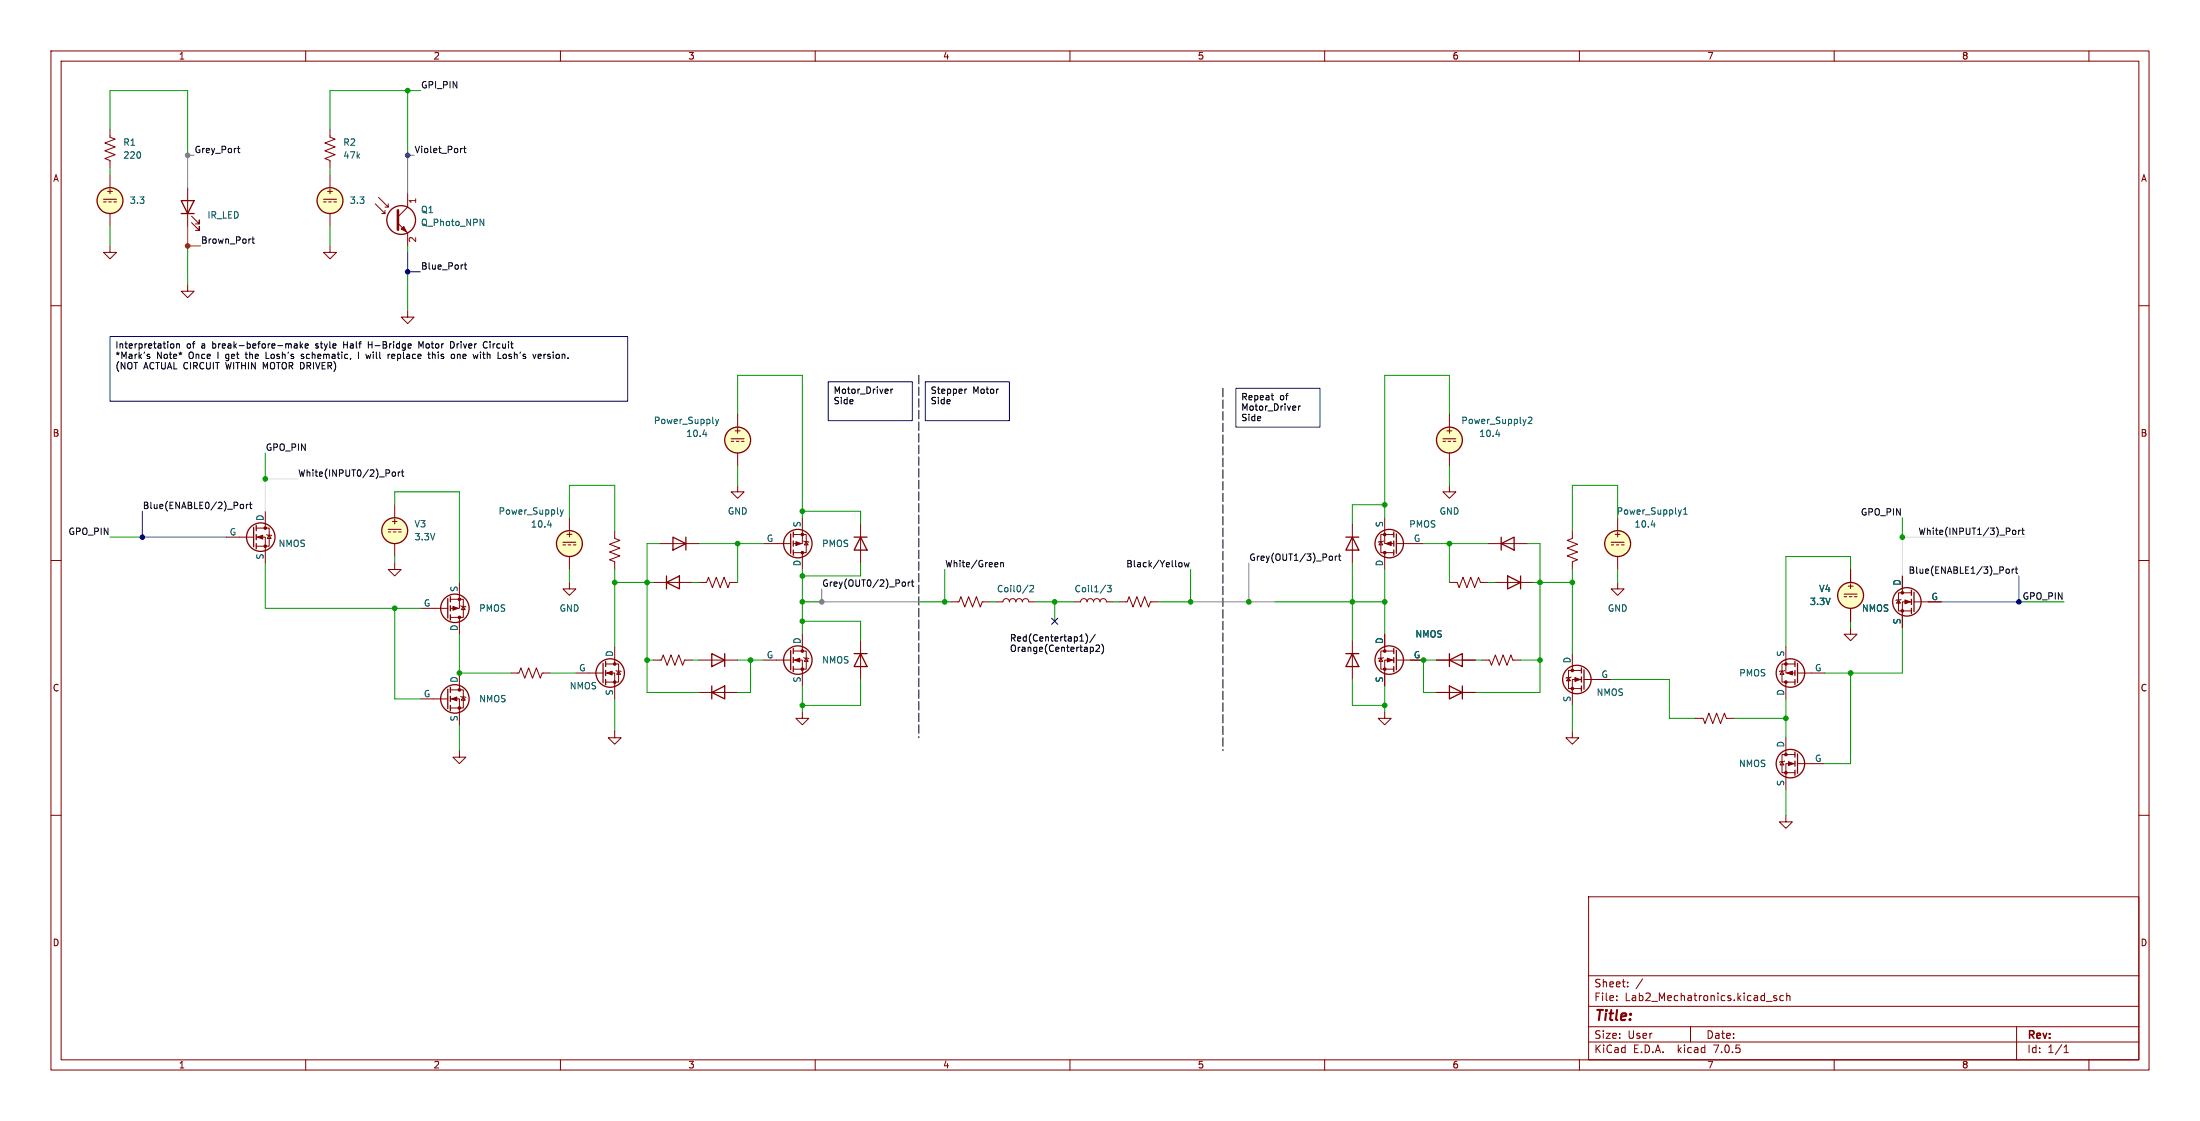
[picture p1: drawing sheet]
<svg xmlns="http://www.w3.org/2000/svg" width="432mm" height="220mm" viewBox="0 0 432 220" stroke-linecap="round" stroke-linejoin="round" font-family="sans-serif">
<g fill="none" stroke="#840000" stroke-width=".2">
<path d="M10 10h411.8v200h-411.8zM12 12h407.8v196h-407.8zM60 10v2M110 10v2M160 10v2M210 10v2M260 10v2M310 10v2M360 10v2M410 10v2M20.3 39.1h2.6M20.3 39.6h.5"/>
<path d="M21.3 39.6h.5M21.6 25.4v1.5l1 .4-2 .8 2 .7-2 .8 2 .8-2 .7 1 .4v1.5M21.6 34.3v2.5M22.4 39.6h.5M36.8 36.8v7.6M63.5 39.1h2.5M63.5 39.6h.5M64.5 39.6h.5M64.8 25.4v1.5l1 .4-2 .8 2 .7-2 .8 2 .8-2 .7 1 .4v1.5M64.8 34.3v2.5M65.5 39.6h.5M74.3 38.7l1.9 1.9v-.6"/>
<path d="M80 38.1v2.5l-1.9 1.9M10 60h2M21.6 48.3v1.2h1.3l-1.3 1.3-1.3-1.3h1.3M21.6 41.9v2.5M36.8 55.9v1.2h1.3l-1.3 1.3-1.2-1.3h1.2M37.6 43.7l1.5 1.5v-.8v.8h-.7M37.6 42.4l1.5 1.5v-.7v.7h-.7M64.8 48.3v1.2h1.2l-1.2 1.3-1.3-1.3h1.3M64.8 41.9v2.5M73.7 40l1.9 1.9v-.6M74.9 41.9h.7M75.6 40.6h.6"/>
<path d="M78.1 43.8l1.9 1.9v2.6M419.8 60h2M80 61v1.2h1.3l-1.3 1.3-1.3-1.3h1.3M77.5 99.1v2.5M143.5 86.1h2.5M143.5 86.6h.5M144.5 86.6h.5M144.8 95.2v1.3h1.2l-1.2 1.3-1.3-1.3h1.3M144.8 81.3v2.5M144.8 88.9v2.5M145.5 86.6h.5M283.2 86.1h2.5"/>
<path d="M283.2 86.6h.5M284.2 86.6h.5M284.5 95.2v1.3h-1.3l1.3 1.3 1.2-1.3h-1.2M284.5 81.3v2.5M284.5 88.9v2.5M285.2 86.6h.5M10 110h2M44.4 105.4h5.4M50.3 105.4h1.8v5.1M50.3 103.6h2.5v3.6h-2.5M52.1 100.3v3.3M52.3 104.9l1 .3"/>
<path d="M52.8 105l.4 .7h-.7zM76.2 103.9h2.5M76.2 104.4h.5M77.2 104.4h.5M77.5 110.5v1.3h1.2l-1.2 1.2-1.3-1.2h1.3M77.5 106.7v2.5M78.2 104.4h.5M82.5 119.4h5.4M88.4 117.6h2.5v3.6h-2.5M90.2 114.3v5.1h-1.8M90.4 118.9l1 .2M90.9 119l.4 .6h-.7z"/>
<path d="M110.5 106.4h2.5M110.5 106.9h.5M111.5 106.9h.5M111.8 114.3v1.3h1.2l-1.2 1.2-1.3-1.2h1.3M111.8 101.6v2.5M111.8 109.2v2.6M112.5 106.9h.5M120.6 104.1v1.6l1.1 .3-2.1 .8 2.1 .8-2.1 .7 2.1 .8-2.1 .8 1 .3v1.6M128.3 114.3h7.6M129.5 106.7h7.7M137.2 114.3h1.5l.4-1 .7 2 .8-2 .8 2 .7-2 .8 2 .4-1h1.5M149.9 106.7h5.3"/>
<path d="M155.7 104.9h2.5v3.6h-2.5M157.5 101.6v5.1h-1.8M157.5 108.5v3.3M157.7 106.2l1 .2M158.2 106.3l.4 .6h-.7zM168.9 102.9v7.6M186.7 118.1h1.5l.4-1 .8 2 .7-2 .8 2 .7-2 .8 2 .4-1h1.5M195.6 118.1h1.2a.64 .64 0 0 1 .7-.6 .64 .64 0 0 1 .6 .6 .64 .64 0 0 1 .7-.6 .64 .64 0 0 1 .6 .6 .64 .64 0 0 1 .6-.6 .64 .64 0 0 1 .7 .6 .64 .64 0 0 1 .6-.6 .64 .64 0 0 1 .6 .6h1.3M210.8 118.1h1.3a.64 .64 0 0 1 .6-.6 .64 .64 0 0 1 .7 .6 .64 .64 0 0 1 .6-.6 .64 .64 0 0 1 .6 .6 .64 .64 0 0 1 .7-.6 .64 .64 0 0 1 .6 .6 .64 .64 0 0 1 .6-.6 .64 .64 0 0 1 .7 .6h1.2M219.7 118.1h1.5l.4-1 .8 2 .7-2 .8 2 .8-2 .7 2 .4-1h1.5M265.4 102.9v7.6M271 106.3l.4 .6h-.8z"/>
<path d="M271.5 106.2l-1 .2M271.8 101.6v5.1h1.8M271.8 108.5v3.3M273.6 104.9h-2.6v3.6h2.6M274.1 106.7h5.3M284.5 114.3h1.5l.4 1 .7-2 .8 2 .8-2 .7 2 .8-2 .4 1h1.5M292.1 106.7h7.6M293.4 114.3h7.6M308.6 104.1v1.6l-1 .3 2 .8-2 .8 2 .7-2 .8 2 .8-1 .3v1.6M316.2 106.4h2.6M316.2 106.9h.5M317.2 106.9h.6"/>
<path d="M317.5 114.3v1.3h-1.3l1.3 1.2 1.3-1.2h-1.3M317.5 101.6v2.5M317.5 109.2v2.6M318.3 106.9h.5M361.9 116.6h2.6M361.9 117.1h.6M363 117.1h.5M363.2 111.8v2.5M363.2 119.4v2.5M364 117.1h.5M372.6 117.7l.4 .7h-.8zM373.1 117.6l-1 .3"/>
<path d="M373.4 113v3.3M375.2 118.1h-1.8v5.1M375.2 116.3h-2.6v3.6h2.6M375.7 118.1h5.3M419.8 110h2M82.5 137.2h5.4M88.4 137.2h1.8v5M88.4 135.4h2.5v3.5h-2.5M90.2 121.2v3.3M90.2 132.1v3.3M90.4 136.7l1 .2M90.9 136.8l.4 .6h-.7z"/>
<path d="M100.3 132.1h1.6l.3-1 .8 2 .8-2 .7 2 .8-2 .7 2 .4-1h1.5M113 132.1h5.4M118.9 132.1h1.7v5.1M118.9 130.3h2.5v3.6h-2.5M120.6 127v3.3M120.9 131.6l1 .2M121.4 131.7l.4 .6h-.8zM128.3 129.5h1.5l.4-1 .7 2.1 .8-2.1 .8 2.1 .7-2.1 .8 2.1 .4-1.1h1.5M137.2 129.5h7.6M137.2 135.9h7.6M149.9 129.5h5.3M155.7 129.5h1.8v5.1"/>
<path d="M155.7 127.8h2.5v3.5h-2.5M157.5 139.7v1.3h1.2l-1.2 1.2-1.3-1.2h1.3M157.5 124.5v3.3M157.7 129l1 .3M158.2 129.2l.4 .6h-.7zM168.9 125.7v7.6M265.4 125.7v7.6M271 129.2l.4 .6h-.8zM271.5 129l-1 .3M271.8 139.7v1.3h-1.3l1.3 1.2 1.2-1.2h-1.2M271.8 124.5v3.3M273.6 129.5h-1.8v5.1"/>
<path d="M273.6 127.8h-2.6v3.5h2.6M274.1 129.5h5.3M281.9 129.5h7.7M281.9 135.9h7.7M290.8 129.5h1.6l.3 1.1 .8-2.1 .8 2.1 .7-2.1 .8 2.1 .7-2.1 .4 1h1.5M307.8 133l.4 .6h-.7zM308.4 132.8l-1.1 .3M308.6 128.3v3.3M310.4 133.3h-1.8v5.1M310.4 131.6h-2.6v3.5h2.6M310.9 133.3h5.3M349.8 131.7l.3 .6h-.7z"/>
<path d="M350.3 131.6l-1.1 .2M350.5 127v5.1h1.8M350.5 133.9v3.3M352.3 130.3h-2.5v3.6h2.5M352.8 132.1h5.3M363.2 123.2v1.3h-1.3l1.3 1.2 1.3-1.2h-1.3M10 160h2M90.2 147.3v1.3h1.2l-1.2 1.3-1.3-1.3h1.3M120.6 143.5v1.3h1.3l-1.3 1.2-1.2-1.2h1.2M308.6 143.5v1.3h-1.3l1.3 1.2 1.3-1.2h-1.3M332.7 141h1.6l.3 1 .8-2 .8 2 .7-2 .8 2 .8-2 .3 1h1.6M349.8 149.5l.3 .6h-.7z"/>
<path d="M350.3 149.4l-1.1 .2M350.5 144.8v3.3M352.3 149.9h-1.8v5M352.3 148.1h-2.5v3.5h2.5M352.8 149.9h5.3M419.8 160h2M311.8 176h108v32h-108zM350.5 160v1.3h-1.3l1.3 1.3 1.3-1.3h-1.3M311.8 197.5h108M311.8 191.5h108M317.3 196.2v.2M317.3 195.4v.2"/>
<path d="M319.5 193.5v.2M319.5 192.7v.2M322.4 192.1l-1.3 1.9M346.7 196.5h1.1M348.7 195.4h-.4l-.2 .2 .1 .2 .5 .1v.4h-.6M350 195.4h-.4l-.3 .3 .2 .6h.5M350.7 195.5l.2-.1h.4v1M350.7 194.9v1.5M60 208v2M110 208v2M160 208v2M210 208v2"/>
<path d="M260 208v2M310 208v2M311.8 204.5h108M311.8 201.5h108M331.8 201.5v3M360 208v2M395.8 201.5v6.5M405.1 206.6h.9M405.1 205.5l.4-.4v1.5M410 208v2"/>
</g>
<g fill="#ffffc2" stroke="#ffffc2" stroke-width=".2">
<circle cx="317.5" cy="106.7" r="2.54"/>
<circle cx="21.6" cy="39.4" r="2.54"/>
<circle cx="284.5" cy="86.4" r="2.54"/>
<circle cx="144.8" cy="86.4" r="2.54"/>
<circle cx="77.5" cy="104.1" r="2.54"/>
<circle cx="363.2" cy="116.8" r="2.54"/>
<circle cx="111.8" cy="106.7" r="2.54"/>
<circle cx="64.8" cy="39.4" r="2.54"/>
</g>
<g fill="none" stroke="#840000" stroke-width=".25">
<path d="M35.6 39.4h2.5l-1.3 2.5zM35.6 41.9h2.5M49.8 103.5v3.8M50.3 103.1v1M50.3 104.9v1M50.3 106.7v1M87.9 117.5v3.8M88.4 117.1v1M88.4 118.9v1M130.8 114.3l2.5-1.3v2.6zM130.8 113v2.6M132.1 105.4l2.5 1.3-2.5 1.2z"/>
<path d="M134.6 105.4v2.5M155.2 104.8v3.8M155.7 104.4v1M155.7 106.2v1M155.7 107.9v1.1M167.6 105.4h2.6M168.9 105.4l1.3 2.5h-2.6zM264.2 105.4h2.5M265.4 105.4l1.3 2.5h-2.5zM273.6 104.4v1M273.6 106.2v1M273.6 107.9v1.1"/>
<path d="M274.1 104.8v3.8M294.6 106.7l2.6-1.3v2.5zM294.6 105.4v2.5M295.9 113l2.5 1.3-2.5 1.3zM298.4 113v2.6M375.2 115.8v1M375.2 117.6v1M375.2 119.4v1M375.7 116.2v3.8M87.9 135.3v3.8M88.4 120.6v1.1M88.4 134.9v1"/>
<path d="M88.4 136.7v1M88.4 138.4v1M118.4 130.2v3.8M118.9 129.8v1M118.9 131.6v1M118.9 133.3v1.1M139.7 135.9l2.5-1.3v2.6zM139.7 128.3l2.5 1.2-2.5 1.3zM139.7 134.6v2.6M142.2 128.3v2.5M155.2 127.6v3.8M155.7 127.3v1"/>
<path d="M155.7 129v1M155.7 130.8v1M167.6 128.3h2.6M168.9 128.3l1.3 2.5h-2.6zM264.2 128.3h2.5M265.4 128.3l1.3 2.5h-2.5zM273.6 127.3v1M273.6 129v1M273.6 130.8v1M274.1 127.6v3.8M284.5 134.6l2.5 1.3-2.5 1.3zM284.5 129.5l2.5-1.2v2.5z"/>
<path d="M284.5 128.3v2.5M287 134.6v2.6M310.4 131.1v1M310.4 132.8v1.1M310.4 134.6v1M310.9 131.4v3.9M352.3 129.8v1M352.3 131.6v1M352.3 133.3v1.1M352.8 130.2v3.8M352.3 147.6v1M352.3 149.4v1"/>
<path d="M352.3 151.1v1M352.8 148v3.8"/>
<circle cx="21.6" cy="39.4" r="2.54"/>
<circle cx="64.8" cy="39.4" r="2.54"/>
<circle cx="78.7" cy="43.2" r="2.82"/>
<circle cx="144.8" cy="86.4" r="2.54"/>
<circle cx="284.5" cy="86.4" r="2.54"/>
<circle cx="51.2" cy="105.4" r="2.79"/>
<circle cx="77.5" cy="104.1" r="2.54"/>
<circle cx="89.3" cy="119.4" r="2.79"/>
<circle cx="111.8" cy="106.7" r="2.54"/>
<circle cx="156.6" cy="106.7" r="2.79"/>
<circle cx="272.7" cy="106.7" r="2.79"/>
<circle cx="317.5" cy="106.7" r="2.54"/>
<circle cx="363.2" cy="116.8" r="2.54"/>
<circle cx="374.3" cy="118.1" r="2.79"/>
<circle cx="89.3" cy="137.2" r="2.79"/>
<circle cx="119.8" cy="132.1" r="2.79"/>
<circle cx="156.6" cy="129.5" r="2.79"/>
<circle cx="272.7" cy="129.5" r="2.79"/>
<circle cx="309.5" cy="133.3" r="2.79"/>
<circle cx="351.4" cy="132.1" r="2.79"/>
<circle cx="351.4" cy="149.9" r="2.79"/>
</g>
<g fill="none" stroke="#006464" stroke-width=".2">
<path d="M94.2 43l.8 1.3v-1.3M138 85.2h.7M140.4 82.3l.3 .8M140.7 83.1l-.3 .5M141 82.3l-.3 .8M293.6 85.2h.8M300 82l.4-.1 .3 .3-.8 .9h.8M107.5 103h.8M110 100.1l.3 .8M110.3 100.9l-.3 .4M110.6 100.1l-.3 .8M201.8 114.8l-1.1 1.7"/>
<path d="M202.1 115l.5-.1 .3 .3-.8 .9h.8M217 114.8l-1.1 1.7M217.3 114.9h.8l-.4 .5 .3 .1v.5l-.1 .1-.6-.1M324.1 103h.8M330 100.1l-.3 .8M330.4 100.9h.8M330.4 100l.4-.4v1.3"/>
</g>
<g fill="#840000" stroke="#840000" stroke-width=".2">
<path d="M50.5 105.4l1.1-.4v.8z"/>
<path d="M373.9 117.7l1 .4-1 .4z"/>
<path d="M272 106.7l1-.4v.8z"/>
<path d="M88.9 119l1 .4-1 .4z"/>
<path d="M350.8 132.1l1-.4v.8z"/>
<path d="M156 129.5l1-.3v.7z"/>
<path d="M351 149.5l1 .4-1 .3z"/>
<path d="M156.2 106.3l1 .4-1 .4z"/>
<path d="M272.3 129.2l1 .3-1 .4z"/>
<path d="M309.1 133l1 .3-1 .4z"/>
<path d="M88.6 137.2l1.1-.4v.7z"/>
<path d="M119.1 132.1l1-.4v.8z"/>
<path d="M78.7 45l.5-.6 .6 1.1z"/>
<circle cx="52.1" cy="107.2" r=".25"/>
<circle cx="52.1" cy="103.6" r=".25"/>
<circle cx="373.4" cy="119.9" r=".25"/>
<circle cx="373.4" cy="116.3" r=".25"/>
<circle cx="271.8" cy="104.9" r=".25"/>
<circle cx="271.8" cy="108.5" r=".25"/>
<circle cx="90.2" cy="117.6" r=".25"/>
<circle cx="90.2" cy="121.2" r=".25"/>
<circle cx="350.5" cy="130.3" r=".25"/>
<circle cx="350.5" cy="133.9" r=".25"/>
<circle cx="157.5" cy="131.3" r=".25"/>
<circle cx="157.5" cy="127.8" r=".25"/>
<circle cx="350.5" cy="151.6" r=".25"/>
<circle cx="350.5" cy="148.1" r=".25"/>
<circle cx="157.5" cy="104.9" r=".25"/>
<circle cx="157.5" cy="108.5" r=".25"/>
<circle cx="271.8" cy="131.3" r=".25"/>
<circle cx="271.8" cy="127.8" r=".25"/>
<circle cx="308.6" cy="135.1" r=".25"/>
<circle cx="308.6" cy="131.6" r=".25"/>
<circle cx="90.2" cy="138.9" r=".25"/>
<circle cx="90.2" cy="135.4" r=".25"/>
<circle cx="120.6" cy="133.9" r=".25"/>
<circle cx="120.6" cy="130.3" r=".25"/>
</g>
<path d="M78.1 41.3v3.8" fill="none" stroke="#840000" stroke-width=".51"/>
<g fill="none" stroke="#0f0f0f" stroke-width=".2">
<path d="M46.6 29.1h.5M46.8 28.7v1.1l.3 .2M90.8 29.1l-.3 .1M91 29.1h.5M91.2 28.7v1.1l.3 .2M49.1 46.9h.1M49.4 46.9h.5M49.6 46.5v1.1l.3 .1M91.1 52h.5M91.3 51.6v1l.3 .2M47.2 99.1l.2-.1 .4 .1v.5l-.1 .2-.5-.1zM48.4 99v.8"/>
<path d="M48.7 99l-.3 .2M49 99h.4M49.1 98.5v1.1l.3 .2M77 92.7l.2-.1 .4 .1v.5l-.1 .2-.5-.1zM78.2 92.6v.9M78.5 92.6l-.3 .3M78.8 92.6h.5M79 92.2v1.1l.3 .2M177.3 114.2l.4 .3v.4l-.4 .2M178.3 114.2v.9M178.6 114.2l-.3 .3M178.9 114.2h.5"/>
<path d="M179 113.8v1.1l.4 .2M195.8 110.5l.1 .2-.6 .1M196.4 110.4v.8M196.4 110.5h.5l.1 .7M231.6 110.4l.4 .2-.1 .5-.3 .1M232.4 110.4l.3 .8 .2-.6 .3 .6 .2-.8M261.1 109.1l.4 .3v.5l-.4 .1M262.1 109.1v.9M262.4 109.1l-.3 .3M262.7 109.1h.5M262.9 108.7v1.1l.3 .2M393.8 111.8l.2-.1 .3 .1 .1 .5-.1 .2-.5-.1z"/>
<path d="M394.9 111.7v.8M395.1 104.2l.1-.1 .4 .1 .1 .5-.2 .1h-.4zM395.3 111.7l-.4 .2M395.5 111.7h.5M395.7 111.2v1.1l.3 .2M396.2 104.1v.8M396.6 104.1l-.4 .2M396.8 104.1h.5M397 103.6v1.1l.3 .2"/>
</g>
<g fill="none" stroke="#000001" stroke-width=".2">
<path d="M28.9 69.9l.5 .1v.2l-.2 .2-.3-.1M33.5 67.7l.2-.2 .4 .2-.1 .6h-.3l-.2-.2M34.7 67.6l.5-.1v.8M34.7 67.5v.8M35.7 69.3l-.3 .1M57.8 67.5h.5v.8M58.3 67.8h-.4l-.2 .2 .2 .3h.4M58.9 67v1.3M59 67.8l.4 .5M59.4 67.5l-.5 .5M59.9 67.9l.6-.1-.1-.3h-.3l-.2 .1 .1 .7h.4M68.8 70.3l-.1 .2"/>
<path d="M70.4 69.1v1.3M76.2 69.5v.9M76.2 69.6v.2M80.2 67.5h.3l.2 .3-.6 .1M80.2 68.3h.4M84 69.5h.4M84.1 69.1v1.1l.3 .2M88.7 67h-.3v1.3h.3M89.2 69.8l-.2-.3-.4 .3 .1 .5 .3 .1 .2-.3M93.8 69.5l-.2 .9-.3-.6-.2 .6M95.3 67a.68 .68 0 0 0-.5 .7 .68 .68 0 0 0 .5 .6M97.8 70.4h.6"/>
<path d="M104.6 69.5l.3 .9 .3-.9M211.9 125.8h.8M213.1 124.4a1.47 1.47 0 0 1 .1 1.8M214.4 127l.2 .3v.3l-.2 .3M215 124.5l-1.1 1.6M215.1 126.7l.5-.1 .2 .3-.8 1h.8M216.2 126.4a1.46 1.46 0 0 1 0 1.9"/>
</g>
<path d="M21.6 66h101.6v12.7h-101.6zM162.6 74.9h16.5v7.6h-16.5zM181.6 74.9h16.5v7.6h-16.5zM242.6 76.2h16.5v7.6h-16.5z" fill="none" stroke="#0000c2" stroke-width=".2"/>
<path d="M174.9 76.4v.8M175.2 76.4l-.3 .2M189.4 76.4v.8M189.7 76.4l-.3 .2M249.5 77.6h.5M249.7 78.4l.3 .1M254.9 79.7v.8M255.2 79.7l-.3 .2" fill="none" stroke="#000" stroke-width=".2"/>
<path d="M180.3 73.7v71.1M240 76.2v71.1" fill="none" stroke="#000001" stroke-width=".2" stroke-dasharray="1.7 .6"/>
<g fill="none" stroke="#009600" stroke-width=".2">
<path d="M80 17.8v12.7M82.5 17.8h-17.7v7.6M21.6 25.4v-7.6h15.2v12.7M21.6 33v1.3M64.8 33v1.3M21.6 44.4v3.9M36.8 48.3v7.6M64.8 44.4v3.9M80 48.3v1.2M80 53.3v7.7M52.1 88.9v5.1M77.5 99.1v-2.6h12.7v17.8"/>
<path d="M144.8 81.3v-7.6h12.7v27.9M144.8 91.4v3.8M271.8 99.1h-6.4v3.8M284.5 81.3v-7.6h-12.7v27.9M284.5 91.4v3.8M21.6 105.4h6.3M52.1 110.5v8.9h30.4M77.5 109.2v1.3M77.5 119.4v17.8h5M111.8 101.6v-6.4h8.8v8.9M111.8 111.8v2.5M120.6 114.3h7.7"/>
<path d="M120.6 111.8v15.2M129.5 106.7h-2.5v29.2h10.2M135.9 114.3h1.3M137.2 106.7h12.7M144.8 106.7v7.6M157.5 118.1h3.8M157.5 111.8v12.7M157.5 100.3h11.4v2.6M168.9 110.5v2.5h-11.4M180.3 118.1h6.4M185.4 111.8v6.3M194.3 118.1h1.3"/>
<path d="M203.2 118.1h7.6M207 118.1v3.8M218.4 118.1h1.3M233.7 111.8v6.3h-6.4M250.2 118.1h21.6M265.4 110.5v15.2M271.8 111.8v12.7M279.4 106.7h12.7M284.5 106.7v7.6M292.1 114.3h1.3M299.7 106.7h2.6v29.2h-12.7M301 114.3h7.6"/>
<path d="M308.6 111.8v16.5M317.5 101.6v-6.4h-8.9v8.9M317.5 111.8v2.5M363.2 111.8v-2.6h-12.7v17.8M373.4 101.6v3.8M396.2 118.1h8.9M90.2 124.5v7.6h10.1M107.9 132.1h5.1M120.6 137.2v6.3M127 129.5h1.3M135.9 129.5h1.3M144.8 129.5h5.1"/>
<path d="M147.3 129.5v6.4h-2.5M157.5 134.6v5.1M157.5 121.9h11.4v3.8M168.9 133.3v5.1h-11.4M265.4 133.3v5.1h6.4M271.8 134.6v5.1M281.9 129.5h-2.5v6.4h2.5M289.6 129.5h1.2M298.4 129.5h3.9M308.6 138.4v5.1M316.2 133.3h11.5v7.7h5M350.5 137.2v7.6"/>
<path d="M363.2 121.9v1.3M363.2 132.1v17.8h-5.1M373.4 123.2v8.9h-15.3M90.2 142.2v5.1M340.4 141h10.1M350.5 154.9v5.1"/>
</g>
<path d="M58.4 94h-6.3v6.3M397.5 105.4h-24.1v7.6" fill="none" stroke="#dcdcdc" stroke-width=".2"/>
<path d="M80 49.5v3.8h2.5M27.9 100.3v5.1h16.5M396.2 113v5.1h-15.2" fill="none" stroke="#00f" stroke-width=".2"/>
<path d="M38.1 30.5h-1.3v6.3M161.3 115.6v2.5h19M233.7 118.1h16.5M245.1 110.5v7.6" fill="none" stroke="#808080" stroke-width=".2"/>
<path d="M81.3 30.5h-1.3v7.6" fill="none" stroke="#7f00ff" stroke-width=".2"/>
<path d="M36.8 44.4v3.9h2.6" fill="none" stroke="#964b00" stroke-width=".2"/>
<path d="M206.4 121.3l1.2 1.2M207.6 121.3l-1.2 1.2" fill="none" stroke="#000084" stroke-width=".2"/>
<g fill="#009600" stroke="#009600" stroke-width=".2">
<circle cx="207" cy="118.1" r=".46"/>
<circle cx="157.5" cy="100.3" r=".46"/>
<circle cx="185.4" cy="118.1" r=".46"/>
<circle cx="279.4" cy="129.5" r=".46"/>
<circle cx="271.8" cy="138.4" r=".46"/>
<circle cx="271.8" cy="118.1" r=".46"/>
<circle cx="284.5" cy="106.7" r=".46"/>
<circle cx="302.3" cy="114.3" r=".46"/>
<circle cx="52.1" cy="94" r=".46"/>
<circle cx="90.2" cy="132.1" r=".46"/>
<circle cx="77.5" cy="119.4" r=".46"/>
<circle cx="373.4" cy="105.4" r=".46"/>
<circle cx="302.3" cy="129.5" r=".46"/>
<circle cx="363.2" cy="132.1" r=".46"/>
<circle cx="308.6" cy="114.3" r=".46"/>
<circle cx="350.5" cy="141" r=".46"/>
<circle cx="127" cy="129.5" r=".46"/>
<circle cx="120.6" cy="114.3" r=".46"/>
<circle cx="127" cy="114.3" r=".46"/>
<circle cx="265.4" cy="118.1" r=".46"/>
<circle cx="271.8" cy="99.1" r=".46"/>
<circle cx="245.1" cy="118.1" r=".46"/>
<circle cx="233.7" cy="118.1" r=".46"/>
<circle cx="80" cy="17.8" r=".46"/>
<circle cx="147.3" cy="129.5" r=".46"/>
<circle cx="157.5" cy="118.1" r=".46"/>
<circle cx="157.5" cy="121.9" r=".46"/>
<circle cx="157.5" cy="138.4" r=".46"/>
<circle cx="144.8" cy="106.7" r=".46"/>
<circle cx="157.5" cy="113" r=".46"/>
</g>
<g fill="#00f" stroke="#00f" stroke-width=".2">
<circle cx="27.9" cy="105.4" r=".46"/>
<circle cx="396.2" cy="118.1" r=".46"/>
<circle cx="80" cy="53.3" r=".46"/>
</g>
<circle cx="80" cy="30.5" r=".46" fill="#7f00ff" stroke="#7f00ff" stroke-width=".2"/>
<circle cx="36.8" cy="48.3" r=".46" fill="#964b00" stroke="#964b00" stroke-width=".2"/>
<g fill="#808080" stroke="#808080" stroke-width=".2">
<circle cx="36.8" cy="30.5" r=".46"/>
<circle cx="161.3" cy="118.1" r=".46"/>
</g>
<text font-size="2.8" fill="#840000" x="312.8" y="200.8">Title:</text>
<g font-size="2.1" fill="#840000">
<text x="312.8" y="196.6">File:</text>
<text x="312.8" y="193.9">Sheet:</text>
<text x="318.8" y="196.6">Lab2_Mechatronics.kicad_sch</text>
<text x="312.8" y="206.8">KiCad</text>
<text x="312.8" y="204">Size:</text>
<text x="319.4" y="204">User</text>
<text x="320.5" y="206.8">E.D.A.</text>
<text x="329.2" y="206.8">kicad</text>
<text x="334.8" y="204">Date:</text>
<text x="336.3" y="206.8">7.0.5</text>
<text x="397.8" y="204.2">Rev:</text>
<text x="397.8" y="206.8">Id:</text>
<text x="401.8" y="206.8">1/1</text>
</g>
<g font-size="1.8" fill="#840000">
<text x="35" y="11.8">1</text>
<text x="85" y="11.8">2</text>
<text x="135" y="11.8">3</text>
<text x="185" y="11.8">4</text>
<text x="235" y="11.8">5</text>
<text x="285" y="11.8">6</text>
<text x="335" y="11.8">7</text>
<text x="385" y="11.8">8</text>
<text x="10.4" y="35.8">A</text>
<text x="420.2" y="35.8">A</text>
<text x="20.7" y="38.3">+</text>
<text x="63.9" y="38.3">+</text>
<text x="10.3" y="85.8">B</text>
<text x="143.9" y="85.3">+</text>
<text x="283.6" y="85.3">+</text>
<text x="420.1" y="85.8">B</text>
<text x="76.6" y="103.1">+</text>
<text x="110.9" y="105.6">+</text>
<text x="316.6" y="105.6">+</text>
<text x="362.4" y="115.8">+</text>
<text x="10.3" y="135.8">C</text>
<text x="420.1" y="135.8">C</text>
<text x="10.3" y="185.8">D</text>
<text x="420.1" y="185.8">D</text>
<text x="35" y="209.8">1</text>
<text x="85" y="209.8">2</text>
<text x="135" y="209.8">3</text>
<text x="185" y="209.8">4</text>
<text x="235" y="209.8">5</text>
<text x="285" y="209.8">6</text>
<text x="335" y="209.8">7</text>
<text x="385" y="209.8">8</text>
</g>
<g font-size="1.8" fill="#0f0f0f">
<text x="82.5" y="17.4">GPI_PIN</text>
<text x="38.1" y="30.1">Grey_Port</text>
<text x="81.3" y="30.1">Violet_Port</text>
<text x="39.4" y="47.9">Brown_Port</text>
<text x="82.5" y="53">Blue_Port</text>
<text x="52.1" y="88.6">GPO_PIN</text>
<text x="58.4" y="93.6">White(INPUT0/2)_Port</text>
<text x="27.9" y="100">Blue(ENABLE0/2)_Port</text>
<text x="365.2" y="101.3">GPO_PIN</text>
<text x="13.4" y="105.1">GPO_PIN</text>
<text x="376.5" y="105.1">White(INPUT1/3)_Port</text>
<text x="185.4" y="111.4">White/Green</text>
<text x="221" y="111.4">Black/Yellow</text>
<text x="245.1" y="110.1">Grey(OUT1/3)_Port</text>
<text x="374.6" y="112.7">Blue(ENABLE1/3)_Port</text>
<text x="161.3" y="115.2">Grey(OUT0/2)_Port</text>
<text x="397" y="117.8">GPO_PIN</text>
</g>
<g font-size="1.8" fill="#006464">
<text x="24.1" y="28.8">R1</text>
<text x="67.3" y="28.8">R2</text>
<text x="24.1" y="31.3">220</text>
<text x="67.3" y="31.3">47k</text>
<text x="25.4" y="40.2">3.3</text>
<text x="68.6" y="40.2">3.3</text>
<text x="82.6" y="42">Q1</text>
<text x="40.6" y="43.1">IR_LED</text>
<text x="82.6" y="44.5">Q_Photo_NPN</text>
<text x="128.3" y="83.4">Power_Supply</text>
<text x="286.8" y="83.4">Power_Supply2</text>
<text x="134.6" y="85.9">10.4</text>
<text x="290.3" y="85.9">10.4</text>
<text x="97.8" y="101.2">Power_Supply</text>
<text x="142.8" y="101.2">GND</text>
<text x="282.5" y="101.2">GND</text>
<text x="317.2" y="101.2">Power_Supply1</text>
<text x="45" y="105.2">G</text>
<text x="51.8" y="102.3" transform="rotate(-90 51.8 102.3)">D</text>
<text x="54.6" y="107.5">NMOS</text>
<text x="81.3" y="103.7">V3</text>
<text x="81.3" y="106.2">3.3V</text>
<text x="104.1" y="103.7">10.4</text>
<text x="150.4" y="106.4">G</text>
<text x="157.2" y="103.5" transform="rotate(-90 157.2 103.5)">S</text>
<text x="161.3" y="107.5">PMOS</text>
<text x="271.5" y="103.5" transform="rotate(-90 271.5 103.5)">S</text>
<text x="276.5" y="103.7">PMOS</text>
<text x="277.4" y="106.4">G</text>
<text x="320.8" y="103.7">10.4</text>
<text x="51.8" y="109.9" transform="rotate(-90 51.8 109.9)">S</text>
<text x="157.2" y="111.2" transform="rotate(-90 157.2 111.2)">D</text>
<text x="271.5" y="111.2" transform="rotate(-90 271.5 111.2)">D</text>
<text x="83.1" y="119.1">G</text>
<text x="89.9" y="116.2" transform="rotate(-90 89.9 116.2)">S</text>
<text x="195.6" y="116.4">Coil0/2</text>
<text x="210.8" y="116.4">Coil1/3</text>
<text x="355.2" y="118.9">3.3V</text>
<text x="357" y="116.4">V4</text>
<text x="373.1" y="115" transform="rotate(-90 373.1 115)">D</text>
<text x="379" y="117.9">G</text>
<text x="89.9" y="123.9" transform="rotate(-90 89.9 123.9)">D</text>
<text x="94" y="120.2">PMOS</text>
<text x="109.8" y="120.2">GND</text>
<text x="277.8" y="125.3">NMOS</text>
<text x="315.5" y="120.2">GND</text>
<text x="365.4" y="120.2">NMOS</text>
<text x="373.1" y="122.6" transform="rotate(-90 373.1 122.6)">S</text>
<text x="113.6" y="131.8">G</text>
<text x="120.4" y="129" transform="rotate(-90 120.4 129)">D</text>
<text x="150.4" y="129.3">G</text>
<text x="157.2" y="126.4" transform="rotate(-90 157.2 126.4)">D</text>
<text x="161.3" y="130.4">NMOS</text>
<text x="271.5" y="126.4" transform="rotate(-90 271.5 126.4)">D</text>
<text x="277.4" y="129.3">G</text>
<text x="308.4" y="130.2" transform="rotate(-90 308.4 130.2)">D</text>
<text x="350.3" y="128.9" transform="rotate(-90 350.3 128.9)">S</text>
<text x="356.2" y="131.8">G</text>
<text x="83.1" y="136.9">G</text>
<text x="89.9" y="134" transform="rotate(-90 89.9 134)">D</text>
<text x="94" y="138">NMOS</text>
<text x="111.8" y="135.4">NMOS</text>
<text x="120.4" y="136.6" transform="rotate(-90 120.4 136.6)">S</text>
<text x="157.2" y="134" transform="rotate(-90 157.2 134)">S</text>
<text x="271.5" y="134" transform="rotate(-90 271.5 134)">S</text>
<text x="308.4" y="137.8" transform="rotate(-90 308.4 137.8)">S</text>
<text x="313.3" y="136.7">NMOS</text>
<text x="314.3" y="133.1">G</text>
<text x="341.3" y="132.9">PMOS</text>
<text x="350.3" y="136.6" transform="rotate(-90 350.3 136.6)">D</text>
<text x="89.9" y="141.6" transform="rotate(-90 89.9 141.6)">S</text>
<text x="350.3" y="146.7" transform="rotate(-90 350.3 146.7)">D</text>
<text x="356.2" y="149.6">G</text>
<text x="341.3" y="150.7">NMOS</text>
<text x="350.3" y="154.3" transform="rotate(-90 350.3 154.3)">S</text>
</g>
<g font-size="1.8" fill="#a90000">
<text x="81.9" y="40" transform="rotate(-90 81.9 40)">1</text>
<text x="81.9" y="47.7" transform="rotate(-90 81.9 47.7)">2</text>
</g>
<g font-size="1.8" fill="#000001">
<text x="22.5" y="68.6">Interpretation</text>
<text x="22.5" y="70.7">*Mark's</text>
<text x="30.7" y="70.7">Note*</text>
<text x="36.5" y="68.6">of</text>
<text x="37" y="70.7">Once</text>
<text x="39.5" y="68.6">a</text>
<text x="41.7" y="68.6">break-before-make</text>
<text x="42.8" y="70.7">I get</text>
<text x="48.5" y="70.7">the</text>
<text x="52.6" y="70.7">Losh's</text>
<text x="59.7" y="70.7">schematic,</text>
<text x="62.1" y="68.6">style</text>
<text x="67.7" y="68.6">Half</text>
<text x="71" y="70.7">I will</text>
<text x="72.7" y="68.6">H-Bridge</text>
<text x="77" y="70.7">replace</text>
<text x="82.7" y="68.6">Motor</text>
<text x="85.1" y="70.7">this</text>
<text x="89.1" y="68.6">Driver</text>
<text x="89.7" y="70.7">one</text>
<text x="94.2" y="70.7">with</text>
<text x="95.7" y="68.6">Circuit</text>
<text x="99.1" y="70.7">Losh's</text>
<text x="106.2" y="70.7">version.</text>
<text x="22.5" y="72.7">(NOT</text>
<text x="28.1" y="72.7">ACTUAL CIRCUIT</text>
<text x="44.4" y="72.7">WITHIN MOTOR DRIVER)</text>
<text x="198.1" y="126">Red(Centertap1)/</text>
<text x="198.1" y="128">Orange(Centertap2)</text>
</g>
<g font-size="1.8">
<text x="163.5" y="77.5">Motor_Driver</text>
<text x="182.6" y="77.5">Stepper</text>
<text x="190.9" y="77.5">Motor</text>
<text x="163.5" y="79.6">Side</text>
<text x="182.6" y="79.6">Side</text>
<text x="243.5" y="78.8">Repeat</text>
<text x="243.5" y="80.8">Motor_Driver</text>
<text x="243.5" y="82.9">Side</text>
<text x="251.1" y="78.8">of</text>
</g>
</svg>
